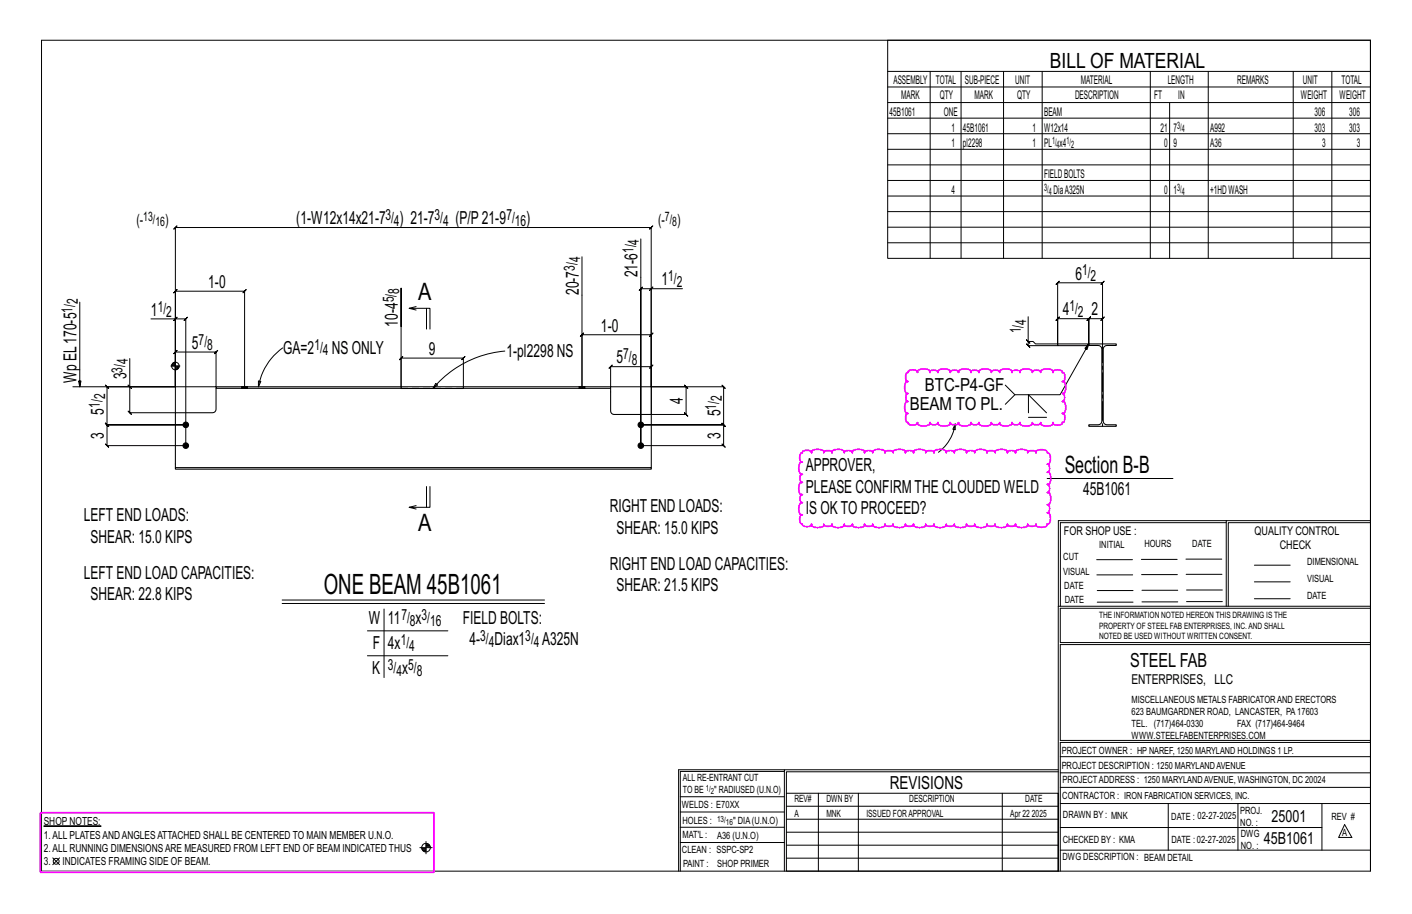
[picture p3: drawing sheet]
<svg xmlns="http://www.w3.org/2000/svg" width="432mm" height="279mm" viewBox="0 0 432 279" stroke-linecap="round" stroke-linejoin="round" font-family="sans-serif">
<g fill="#000" stroke="#000" stroke-width=".31">
<path d="M13.4 252.5l17.5 .1z"/>
<circle cx="56.8" cy="129.9" r=".86"/>
<circle cx="56.8" cy="136.2" r=".86"/>
<circle cx="196" cy="136.2" r=".86"/>
<circle cx="196" cy="129.9" r=".86"/>
</g>
<g fill="none" stroke="#000" stroke-width=".31">
<path d="M12.7 12.3h406.4v254h-406.4zM271.5 12.3h147.6v66.7h-147.6zM419.1 12.3v254M271.5 21.8h147.6M271.5 26.6h147.6M271.5 31.4h147.6M271.5 36.1h147.6M284.5 21.8v57.2M293.9 21.8v57.2M306.9 21.8v57.2M318.7 21.8v57.2M351.8 21.8v57.2"/>
<path d="M357.7 31.4v47.6M369.5 21.8v57.2M395.5 21.8v57.2M407.3 21.8v57.2M271.5 40.9h147.6M271.5 45.6h147.6M271.5 50.4h147.6M271.5 55.2h147.6M271.5 59.9h147.6M178 78.5v39.7M196 73v63.2v-47.9l-.5 .5 1-1-.5 .5h3.1M271.5 64.7h147.6"/>
<path d="M271.5 69.5h147.6M271.5 74.2h147.6M24.4 92.4v25.8l-.4-1.7h.8l-.4 1.7M46.2 97.5h7.4v20.7v-48.7l-.5 .5 1-1-.5 .5h145.5l-.5 .5 1-1-.5 .5v48.7M53.6 97.5l-.5 .5 1-1zM53.6 97.5h3.2l-.5 .5 1-1-.5 .5v38.7h-24.1l.5 .5-1-1 .5 .5v-6.3l.5 .5-1-1 .5 .5h24.1h-24.1l.5 .5-1-1 .5 .5v-11.7l.5 .5-1-1 .5 .5h20.9v-29.2l-.5 .5 1-1-.5 .5h21.2l-.5 .5 1-1-.5 .5v29.2M122.7 99.8v-11.7v30.1v-8.7l-.5 .5 1-1-.5 .5h19l-.5 .5 1-1-.5 .5v8.7M127.3 94.8l-2.2-.6h6.4v6.4M127.3 93.7l-2.2 .5M130.4 94.2v6.4M199.6 87.8l-1 1zM208.7 88.3h-9.6v29.9h22.2l-.5-.5 1 1-.5-.5v11.7l-.5-.5 1 1-.5-.5h-25.3h25.3l-.5-.5 1 1-.5-.5v6.3l-.5-.5 1 1-.5-.5h-25.3"/>
<path d="M314.4 96.8v7.6h1.5l.8 .7h6.7M323.9 85.9l-.5 .5h13.8l-.5 .5 1-1-.5 .5v18.7v-7.7l.5-.5-1 1 .5-.5h-4.2l.5-.5-1 1 .5-.5v7.7v-7.7l.5-.5-1 1 .5-.5h-9.6l.5-.5-1 1 .5-.5v7.7v-18.7l-.5 .5zM39.2 117.7l1 1zM39.7 109.6v8.6h26.4v-10.6l.5-.5-1 1 .5-.5h-12.5l.5-.5-1 1 .5-.5v18.6h-13.9l.5 .5-1-1 .5 .5v-8M52.2 111.9h2.8M52.6 111.4v.5M52.8 111.1v.8M53 110.9v1M53.2 110.8v1.1M53.4 110.7v1.2M53.6 111.9v6.3h-31.3M53.6 110.5v2.8"/>
<path d="M53.8 111.9v1.1M54.1 111.9v1.1M54.3 111.9v1M54.5 111.9v.8M54.7 111.9v.5M79 116.4l.8 .2-.8 1.6zM86.4 106.4a18.3 18.3 0 0 0-7.4 11.8M133.3 117.2l.5 .5-1.4 1.1zM154.4 107.3a32.4 32.4 0 0 0-22 11.5M178 118.7v-16.4l-.5 .5 1-1-.5 .5h21.2l-.5 .5 1-1-.5 .5v24.4M187.2 111.6l-1 1 .5-.5v6.1h23.1l-.5-.5 1 1-.5-.5v8.5l-.5-.5 1 1-.5-.5h-10.6v-14.6l.5-.5-1 1 .5-.5h-12.5zM313.9 103.9l1 1z"/>
<path d="M314.4 104.4v1.3l-.5-.5 1 1-.5-.5h9M333 105.1l-1.2 1.4 .6 .3 .6-1.7-8.8 15.6h-13.8l-3-3M292.1 129.6v1.8l-.7-.2zM292.1 129.6a13.2 13.2 0 0 1-5.1 8.7M310.4 120.7l-3 2.9M314.5 126.2v-5.5l5.5 5.5M314.5 127.6h5.5M127.3 154.6l-2.2 .5M130.4 148.7v6.4M131.5 148.7v6.4h-6.4l2.2 .5M320.2 146.3h38.5M375 159.8h-50.7v25.5"/>
<path d="M375 159.2h-51.3l-.1 107.1M419.1 159.2h-44.1v26.1M419.1 159.8h-43.5v25.5M335.4 171.1h10.9M335.4 175.7h11M349 171h11M349.1 175.7h11M362.7 170.9h10.9M362.7 175.6h11M383.6 172.8h11M383.6 177.9h11M86.3 183.4h80.2"/>
<path d="M86.3 184.5h80.2M112.4 192.8h24.6M117.4 186.2v20.9M323.7 185.3h95.4M335.5 184.1h11M335.5 180.5h11M349.2 180.4h11M349.2 184h11M362.9 183.9h10.9M362.9 180.4h10.9M383.6 183h11M419.1 185.9h-94.9v10.5h94.9"/>
<path d="M419.1 197h-94.9v29.3h94.9M112.4 200.5h24.6M239.9 235.3h-32.4v31M239.9 235.8h-31.9v30.5M323.6 235.3h-83.7v31M323.6 235.9h-83.1v6.6M324.2 231.3h94.9M324.2 236.2h94.9M419.1 227h-94.9v39.3M128.4 259.1h3.8M129 259.3h1.3M129 259.6h1.3"/>
<path d="M129.1 259.8h1.2M130.3 257.2v3.8M130.3 258.5h1.1M130.3 258h.7M130.3 258.9h1.3M130.3 258.2h1M130.3 258.7h1.2M208 252.9h31.9M208 243.6h31.9M208 248.2h31.9M208 257.5h31.9M240.5 242.5h83.1v23.8h-83.1z"/>
<path d="M240.5 258.4h83.1M240.5 254.4h83.1M240.5 250.4h83.1M240.5 246.5h83.1M250.3 242.5v23.8M262.5 242.5v23.8M306.5 242.5v23.8M324.2 245.6h94.9M324.2 253h80.1M324.2 240.7h94.9M324.2 259.9h94.9M357.3 245.6v14.3"/>
<path d="M378.6 245.6v14.3M404.3 245.6v14.3M411.2 252.1l2.2 3.9h-4zM16.1 262.2l2.1 2.1M18.2 262.2l-2.1 2.1M129.3 260h1M129.6 260.2h.7M240.5 262.3h83.1"/>
<circle cx="53.6" cy="111.9" r="1.16"/>
<circle cx="130.3" cy="259.1" r="1.32"/>
<circle cx="17.2" cy="263.3" r=".9"/>
</g>
<path d="M277.9 113.3a2.37 2.37 0 0 1 2.7 .3v.3l-.1-.4a2.78 2.78 0 0 1 3.9 0l-.1 .4v-.2a1.86 1.86 0 0 1 2.6 0l-.1 .2v-.4a2.78 2.78 0 0 1 3.9 0l-.1 .4v-.2a1.86 1.86 0 0 1 2.5 0v.2v-.4a2.78 2.78 0 0 1 3.8 0v.4v-.2a1.86 1.86 0 0 1 2.5 0v.2v-.4a2.78 2.78 0 0 1 3.8 0v.4l-.1-.2a1.86 1.86 0 0 1 2.6 0v.2l-.1-.4a2.78 2.78 0 0 1 3.9 0l-.1 .4v-.2a1.86 1.86 0 0 1 2.6 0v.2l-.1-.4a2.78 2.78 0 0 1 3.9 0l-.1 .4v-.2a1.86 1.86 0 0 1 2.6 0l-.1 .2v-.4a2.78 2.78 0 0 1 3.8 0v.4v-.3a2.09 2.09 0 0 1 2.9 0l-.1 .3h.3a2.02 2.02 0 0 1 0 2.8l-.3-.1h.4a2.7 2.7 0 0 1 0 3.7h-.4h.3a1.8 1.8 0 0 1 0 2.4h-.3h.4a2.7 2.7 0 0 1 0 3.7h-.4l.3-.1a2.02 2.02 0 0 1 0 2.8h-.3l.1 .3a2.09 2.09 0 0 1-2.9 0v-.3v.4a2.78 2.78 0 0 1-3.8 0v-.4l.1 .3a1.86 1.86 0 0 1-2.6 0v-.3l.1 .4a2.78 2.78 0 0 1-3.9 0l.1-.4v.3a1.86 1.86 0 0 1-2.6 0v-.3l.1 .4a2.78 2.78 0 0 1-3.9 0l.1-.4v.3a1.86 1.86 0 0 1-2.6 0l.1-.3v.4a2.78 2.78 0 0 1-3.8 0v-.4v.3a1.86 1.86 0 0 1-2.5 0v-.3v.4a2.78 2.78 0 0 1-3.8 0v-.4v.3a1.86 1.86 0 0 1-2.5 0v-.3l.1 .4a2.78 2.78 0 0 1-3.9 0v-.4l.1 .3a1.86 1.86 0 0 1-2.6 0v-.3l.1 .4a2.78 2.78 0 0 1-3.9 0l.1-.4v.3a2.09 2.09 0 0 1-2.9 0v-.3h-.2a2.02 2.02 0 0 1 0-2.8l.2 .1h-.3a2.7 2.7 0 0 1 0-3.7h.3h-.2a1.8 1.8 0 0 1 0-2.4h.2h-.3a2.7 2.7 0 0 1 0-3.7h.3l-.2 .1a2.02 2.02 0 0 1 0-2.8h.2zM245.5 137.9a2.35 2.35 0 0 1 2.7 .3v.3v-.4a2.77 2.77 0 0 1 3.8 0l-.1 .4v-.3a1.84 1.84 0 0 1 2.6 0l-.1 .3v-.4a2.77 2.77 0 0 1 3.8 0v.4l-.1-.3a1.84 1.84 0 0 1 2.6 0v.3l-.1-.4a2.77 2.77 0 0 1 3.8 0v.4v-.3a1.84 1.84 0 0 1 2.5 0v.3v-.4a2.77 2.77 0 0 1 3.8 0l-.1 .4v-.3a1.84 1.84 0 0 1 2.6 0l-.1 .3v-.4a2.77 2.77 0 0 1 3.8 0v.4v-.3a1.84 1.84 0 0 1 2.5 0v.3l-.1-.4a2.77 2.77 0 0 1 3.9 0l-.1 .4v-.3a1.84 1.84 0 0 1 2.5 0v.3v-.4a2.77 2.77 0 0 1 3.8 0v.4l-.1-.3a1.84 1.84 0 0 1 2.6 0l-.1 .3v-.4a2.77 2.77 0 0 1 3.8 0v.4v-.3a1.84 1.84 0 0 1 2.5 0v.3l-.1-.4a2.77 2.77 0 0 1 3.9 0l-.1 .4v-.3a1.84 1.84 0 0 1 2.5 0v.3v-.4a2.77 2.77 0 0 1 3.8 0v.4l-.1-.3a1.84 1.84 0 0 1 2.6 0v.3l-.1-.4a2.77 2.77 0 0 1 3.8 0v.4v-.3a1.84 1.84 0 0 1 2.5 0v.3v-.4a2.54 2.54 0 0 1 3.5 0l-.1 .4 .4-.1a2.52 2.52 0 0 1 0 3.5h-.4h.3a1.83 1.83 0 0 1 0 2.5h-.3l.4-.1a2.75 2.75 0 0 1 0 3.8h-.4h.3a1.83 1.83 0 0 1 0 2.5h-.3l.4-.1a2.75 2.75 0 0 1 0 3.8h-.4l.3-.1a1.83 1.83 0 0 1 0 2.6h-.3l.4-.1a2.52 2.52 0 0 1 0 3.5h-.4l.1 .3a2.54 2.54 0 0 1-3.5 0v-.3v.2a1.84 1.84 0 0 1-2.5 0v-.2v.3a2.77 2.77 0 0 1-3.8 0l.1-.3v.2a1.84 1.84 0 0 1-2.6 0l.1-.2v.3a2.77 2.77 0 0 1-3.8 0v-.3v.2a1.84 1.84 0 0 1-2.5 0v-.2l.1 .3a2.77 2.77 0 0 1-3.9 0l.1-.3v.2a1.84 1.84 0 0 1-2.5 0v-.2v.3a2.77 2.77 0 0 1-3.8 0v-.3l.1 .2a1.84 1.84 0 0 1-2.6 0l.1-.2v.3a2.77 2.77 0 0 1-3.8 0v-.3v.2a1.84 1.84 0 0 1-2.5 0v-.2l.1 .3a2.77 2.77 0 0 1-3.9 0l.1-.3v.2a1.84 1.84 0 0 1-2.5 0v-.2v.3a2.77 2.77 0 0 1-3.8 0v-.3l.1 .2a1.84 1.84 0 0 1-2.6 0v-.2l.1 .3a2.77 2.77 0 0 1-3.8 0v-.3v.2a1.84 1.84 0 0 1-2.5 0v-.2v.3a2.77 2.77 0 0 1-3.8 0l.1-.3v.2a1.84 1.84 0 0 1-2.6 0l.1-.2v.3a2.77 2.77 0 0 1-3.8 0v-.3l.1 .2a1.84 1.84 0 0 1-2.6 0v-.2l.1 .3a2.77 2.77 0 0 1-3.8 0v-.3v.2a2.07 2.07 0 0 1-2.8 0v-.2h-.3a2.06 2.06 0 0 1 0-2.9l.3 .1h-.4a2.75 2.75 0 0 1 0-3.8l.4 .1h-.3a1.83 1.83 0 0 1 0-2.5h.3h-.4a2.75 2.75 0 0 1 0-3.8l.4 .1h-.3a1.83 1.83 0 0 1 0-2.5h.3h-.4a2.75 2.75 0 0 1 0-3.8l.4 .1h-.3a2.06 2.06 0 0 1 0-2.8h.3zM12.3 248.4h120.4v18.3h-120.4z" fill="none" stroke="#f0f" stroke-width=".5"/>
<g fill="none" stroke="#000" stroke-width=".32">
<path d="M66.1 118.7v6.4a1.06 1.06 0 0 1-1.1 1.1h-11.4v16.7M73.9 118.2h.1M73.9 118.7h.1M75.7 118.2h.1M75.7 118.7h.1M122.7 118.2h19v.6h-19zM122.7 118.2h-56.6v.5h56.6M141.7 118.2h45v.5h-45M177.1 118.2h.1M177.1 118.7h.1M178.8 118.2h.1M178.8 118.7h.1"/>
<path d="M186.7 118.7v6.9a1.06 1.06 0 0 0 1.1 1.1h11.4v16.2M323.4 105.1h9.6l-.6 .6h-9zM333 105.1h8.4v.5h-2.9a1.11 1.11 0 0 0-1.1 1.1v22a1.11 1.11 0 0 0 1.1 1.1h2.9v.5h-8.4v-.5h2.8a1.11 1.11 0 0 0 1.2-1.1v-22a1.11 1.11 0 0 0-1.2-1.1h-2.8zM53.6 142.9h145.6v.5h-145.6z"/>
</g>
<g fill="none" stroke="#000" stroke-width=".31" stroke-dasharray="2 1.4">
<path d="M73.9 118.2v.5M73.9 118.2h.1M74.2 118.2h-.2l-.1 .5M74.5 118.2h-.3v.5h-.2M74.8 118.2h.3v.5h-.3zM74.8 118.2h-.3v.5h-.3M74.8 118.7h-.3M75.1 118.2h.3v.5h-.3M75.4 118.2h.2v.5h-.2M75.6 118.2h.1M75.7 118.7h-.1M75.7 118.7v-.5"/>
<path d="M122.7 118.7h19M177.1 118.2v.5M177.1 118.2h.1M177.4 118.2h-.2l-.1 .5M177.6 118.2h-.2v.5h-.2M178 118.2h.3v.5h-.3zM178 118.2h-.4v.5h-.2M178 118.7h-.4M178.3 118.2h.3v.5h-.3M178.6 118.2h.2v.5h-.2M178.8 118.2h.1M178.8 118.7h.1"/>
<path d="M178.8 118.7v-.5"/>
</g>
<path d="M337.2 105.1v25.2" fill="none" stroke="#000" stroke-width=".31" stroke-dasharray="5.8 1 1 1"/>
<text font-size="8.6" x="99" y="181.5">ONE BEAM 45B1061</text>
<g font-size="7.3">
<text x="127.9" y="91.8">A</text>
<text x="325.6" y="144.5">Section B-B</text>
<text x="127.9" y="162.3">A</text>
</g>
<text font-size="6.4" x="321.1" y="20.7">BILL OF MATERIAL</text>
<text font-size="5.9" x="345.6" y="204">STEEL FAB</text>
<g font-size="5.5">
<text x="90.6" y="68.6">(1-W12x14x21-7</text>
<text x="122.2" y="68.6">) 21-7</text>
<text x="139.3" y="68.6">(P/P21-9</text>
<text x="160.9" y="68.6">)</text>
<text x="63.7" y="88">1-0</text>
<text x="195" y="84.8" transform="rotate(-90 195 84.8)">21-6</text>
<text x="202.3" y="87.3">1</text>
<text x="328.9" y="85.5">6</text>
<text x="177" y="90.2" transform="rotate(-90 177 90.2)">20-7</text>
<text x="46.2" y="96.5">1</text>
<text x="121.7" y="99.8" transform="rotate(-90 121.7 99.8)">10-4</text>
<text x="183.8" y="101.3">1-0</text>
<text x="325" y="96.4">4</text>
<text x="333.8" y="96.4">2</text>
<text x="58.7" y="106.6">5</text>
<text x="86.6" y="108.2">GA=2</text>
<text x="101.5" y="108.2">NS ONLY</text>
<text x="131.2" y="108.5">9</text>
<text x="154.9" y="109.2">1-pl2298 NS</text>
<text x="188.5" y="111.1">5</text>
<text x="23.4" y="117.2" transform="rotate(-90 23.4 117.2)">Wp EL170-5</text>
<text x="38.7" y="116" transform="rotate(-90 38.7 116)">3</text>
<text x="282.8" y="119.7">BTC-P4-GF</text>
<text x="208.8" y="123.5" transform="rotate(-90 208.8 123.5)">4</text>
<text x="278.2" y="125.2">BEAM TO PL.</text>
<text x="31.7" y="126.7" transform="rotate(-90 31.7 126.7)">5</text>
<text x="220.3" y="127.3" transform="rotate(-90 220.3 127.3)">5</text>
<text x="31.7" y="134.1" transform="rotate(-90 31.7 134.1)">3</text>
<text x="220.3" y="134.1" transform="rotate(-90 220.3 134.1)">3</text>
<text x="246.4" y="144.1">APPROVER,</text>
<text x="246.4" y="150.6">PLEASE CONFIRMTHE CLOUDED WELD</text>
<text x="331.2" y="151.2">45B1061</text>
<text x="25.7" y="159.4">LEFT END LOADS:</text>
<text x="186.5" y="156.6">RIGHT END LOADS:</text>
<text x="246.4" y="157.1">IS OKTO PROCEED?</text>
<text x="27.7" y="165.9">SHEAR: 15.0 KIPS</text>
<text x="188.5" y="163.1">SHEAR: 15.0 KIPS</text>
<text x="25.7" y="177">LEFT END LOAD CAPACITIES:</text>
<text x="186.5" y="174.3">RIGHT END LOAD CAPACITIES:</text>
<text x="27.7" y="183.5">SHEAR: 22.8 KIPS</text>
<text x="188.5" y="180.8">SHEAR: 21.5 KIPS</text>
<text x="112.8" y="190.9">W</text>
<text x="118.6" y="190.9">11</text>
<text x="127.1" y="190.9">x</text>
<text x="141.5" y="190.7">FIELD BOLTS:</text>
<text x="143.6" y="197.2">4-</text>
<text x="151.2" y="197.2">Diax1</text>
<text x="165.8" y="197.2">A325N</text>
<text x="114" y="198.5">F</text>
<text x="118.6" y="198.5">4x</text>
<text x="113.8" y="206.1">K</text>
<text x="123" y="206.1">x</text>
<text x="272.2" y="241.1">REVISIONS</text>
</g>
<g font-size="5.1">
<text x="388.9" y="251.3">25001</text>
<text x="386.5" y="258.1">45B1061</text>
</g>
<g font-size="4.7">
<text x="41.7" y="68.7">(-</text>
<text x="50.5" y="68.7">)</text>
<text x="117.9" y="67.3">3/</text>
<text x="120.5" y="69">4</text>
<text x="132.9" y="67.3">3/</text>
<text x="135.5" y="69">4</text>
<text x="154.8" y="67.3">7/</text>
<text x="157.5" y="69">16</text>
<text x="201.3" y="68.7">(-</text>
<text x="207" y="68.7">)</text>
<text x="193.7" y="77.4" transform="rotate(-90 193.7 77.4)">1/</text>
<text x="195.4" y="74.8" transform="rotate(-90 195.4 74.8)">4</text>
<text x="175.7" y="82.8" transform="rotate(-90 175.7 82.8)">3/</text>
<text x="177.4" y="80.2" transform="rotate(-90 177.4 80.2)">4</text>
<text x="122.1" y="89.8" transform="rotate(-90 122.1 89.8)">8</text>
<text x="204.3" y="86">1/</text>
<text x="207" y="87.7">2</text>
<text x="330.9" y="84.2">1/</text>
<text x="333.5" y="85.9">2</text>
<text x="22.2" y="95.7" transform="rotate(-90 22.2 95.7)">1/</text>
<text x="23.8" y="93" transform="rotate(-90 23.8 93)">2</text>
<text x="48.2" y="95.2">1/</text>
<text x="120.4" y="92.5" transform="rotate(-90 120.4 92.5)">5/</text>
<text x="327" y="95.2">1/</text>
<text x="50.8" y="96.9">2</text>
<text x="312.2" y="101.9" transform="rotate(-90 312.2 101.9)">1/</text>
<text x="313.8" y="99.3" transform="rotate(-90 313.8 99.3)">4</text>
<text x="329.7" y="96.8">2</text>
<text x="60.7" y="105.4">7/</text>
<text x="63.4" y="107">8</text>
<text x="96.1" y="107">1/</text>
<text x="37.4" y="114" transform="rotate(-90 37.4 114)">3/</text>
<text x="39.1" y="111.3" transform="rotate(-90 39.1 111.3)">4</text>
<text x="98.8" y="108.6">4</text>
<text x="190.6" y="109.9">7/</text>
<text x="193.2" y="111.5">8</text>
<text x="30.5" y="124.7" transform="rotate(-90 30.5 124.7)">1/</text>
<text x="32.2" y="122" transform="rotate(-90 32.2 122)">2</text>
<text x="219.1" y="125.2" transform="rotate(-90 219.1 125.2)">1/</text>
<text x="220.7" y="122.6" transform="rotate(-90 220.7 122.6)">2</text>
<text x="122.7" y="189.7">7/</text>
<text x="125.3" y="191.3">8</text>
<text x="128.9" y="189.7">3/</text>
<text x="131.5" y="191.3">16</text>
<text x="122.5" y="197.3">1/</text>
<text x="146.9" y="196">3/</text>
<text x="149.5" y="197.6">4</text>
<text x="160.6" y="196">3/</text>
<text x="163.3" y="197.6">4</text>
<text x="125.1" y="198.9">4</text>
<text x="118.6" y="204.9">3/</text>
<text x="121.2" y="206.6">4</text>
<text x="124.8" y="204.9">5/</text>
<text x="127.4" y="206.6">8</text>
</g>
<text font-size="4.2" x="346" y="209">ENTERPRISES, LLC</text>
<g font-size="4">
<text x="43.8" y="67.6">13/</text>
<text x="47.5" y="69.1">16</text>
<text x="203.3" y="67.6">7/</text>
<text x="205.6" y="69.1">8</text>
</g>
<g font-size="3.7">
<text x="273.2" y="25.6">ASSEMBLY</text>
<text x="286.2" y="25.6">TOTAL</text>
<text x="295.1" y="25.6">SUB-PIECE</text>
<text x="310.4" y="25.6">UNIT</text>
<text x="330.5" y="25.6">MATERIAL</text>
<text x="357.1" y="25.6">LENGTH</text>
<text x="378.3" y="25.6">REMARKS</text>
<text x="398.4" y="25.6">UNIT</text>
<text x="410.2" y="25.6">TOTAL</text>
<text x="272.1" y="35.5">45B1061</text>
<text x="275.6" y="30.4">MARK</text>
<text x="287.4" y="30.4">QTY</text>
<text x="288.6" y="35.5">ONE</text>
<text x="298" y="30.4">MARK</text>
<text x="311" y="30.4">QTY</text>
<text x="319.3" y="35.5">BEAM</text>
<text x="328.7" y="30.4">DESCRIPTION</text>
<text x="353" y="30.4">FT</text>
<text x="360.3" y="30.4">IN</text>
<text x="397.8" y="30.4">WEIGHT</text>
<text x="402" y="35.5">306</text>
<text x="409.6" y="30.4">WEIGHT</text>
<text x="412.6" y="35.5">306</text>
<text x="290.9" y="40.2">1</text>
<text x="294.5" y="40.2">45B1061</text>
<text x="315.8" y="40.2">1</text>
<text x="319.3" y="40.2">W12x14</text>
<text x="354.9" y="40.2">21</text>
<text x="358.9" y="40.2">7</text>
<text x="370.1" y="40.2">A992</text>
<text x="402" y="40.2">303</text>
<text x="412.6" y="40.2">303</text>
<text x="290.9" y="45">1</text>
<text x="294.5" y="45">pl2298</text>
<text x="315.8" y="45">1</text>
<text x="319.3" y="45">PL x4</text>
<text x="356" y="45">0</text>
<text x="358.9" y="45">9</text>
<text x="370.1" y="45">A36</text>
<text x="404.3" y="45">3</text>
<text x="415" y="45">3</text>
<text x="290.9" y="59.3">4</text>
<text x="319.3" y="54.5">FIELDBOLTS</text>
<text x="322.2" y="59.3">DiaA325N</text>
<text x="356" y="59.3">0</text>
<text x="358.9" y="59.3">1</text>
<text x="370.1" y="59.3">+1HDWASH</text>
<text x="325.3" y="163.4">FOR SHOP USE :</text>
<text x="383.7" y="163.4">QUALITY CONTROL</text>
<text x="391.4" y="167.7">CHECK</text>
</g>
<g font-size="3.4">
<text x="13.4" y="256.3">1.ALL PLATESANDANGLESATTACHED SHALL BE CENTERED TO MAIN MEMBER U.N.O.</text>
<text x="13.4" y="252.3">SHOP NOTES:</text>
<text x="13.4" y="260.3">2.ALL RUNNING DIMENSIONSARE MEASURED FROM LEFT END OF BEAM INDICATED THUS</text>
<text x="13.4" y="264.4">3.</text>
<text x="19.1" y="264.4">INDICATES FRAMING SIDE OF BEAM.</text>
</g>
<g font-size="3.1">
<text x="360" y="39.4">3/</text>
<text x="361.4" y="40.5">4</text>
<text x="321.7" y="44.1">1/</text>
<text x="323.1" y="45.3">4</text>
<text x="326.1" y="44.1">1/</text>
<text x="327.5" y="45.3">2</text>
<text x="319.3" y="58.4">3/</text>
<text x="320.7" y="59.5">4</text>
<text x="360" y="58.4">3/</text>
<text x="361.4" y="59.5">4</text>
<text x="336.2" y="167.4">INITIAL</text>
<text x="350" y="167.1">HOURS</text>
<text x="364.6" y="167.2">DATE</text>
<text x="325.2" y="171.2">CUT</text>
<text x="399.8" y="172.8">DIMENSIONAL</text>
<text x="325.1" y="175.7">VISUAL</text>
<text x="325.5" y="180">DATE</text>
<text x="399.8" y="177.9">VISUAL</text>
<text x="325.7" y="184.4">DATE</text>
<text x="399.8" y="183">DATE</text>
<text x="346" y="214.9">MISCELLANEOUS METALS FABRICATORAND ERECTORS</text>
<text x="346" y="218.5">623 BAUMGARDNER ROAD, LANCASTER, PA17603</text>
<text x="346" y="225.8">WWW.STEELFABENTERPRISES.COM</text>
<text x="346" y="222.2">TEL. (717)464-0330</text>
<text x="378.3" y="222.2">FAX (717)464-9464</text>
<text x="324.7" y="230.4">PROJECT OWNER : HP NAREF, 1250 MARYLAND HOLDINGS 1 LP.</text>
<text x="208.8" y="238.8">ALL RE-ENTRANT CUT</text>
<text x="324.7" y="235">PROJECT DESCRIPTION : 1250 MARYLANDAVENUE</text>
<text x="324.9" y="239.4">PROJECTADDRESS : 1250 MARYLANDAVENUE, WASHINGTON, DC 20024</text>
<text x="208.8" y="242.5">TO BE</text>
<text x="218.4" y="242.5">&quot; RADIUSED (U.N.O)</text>
<text x="242.9" y="245.3">REV#</text>
<text x="252.7" y="245.3">DWN BY</text>
<text x="278.1" y="245.3">DESCRIPTION</text>
<text x="313.5" y="245.3">DATE</text>
<text x="324.9" y="244.2">CONTRACTOR : IRON FABRICATION SERVICES, INC.</text>
<text x="208.5" y="247">WELDS : E70XX</text>
<text x="208.7" y="251.7">HOLES :</text>
<text x="224.2" y="251.8">&quot; DIA(U.N.O)</text>
<text x="242.9" y="249.9">A</text>
<text x="252.7" y="249.9">MNK</text>
<text x="264.9" y="249.9">ISSUED FORAPPROVAL</text>
<text x="309" y="249.9">Apr 22</text>
<text x="315.6" y="249.9">2025</text>
<text x="325.1" y="250">DRAWN BY : MNK</text>
<text x="358.2" y="250.5">DATE : 02-27-2025</text>
<text x="379.3" y="248.9">PROJ.</text>
<text x="407.2" y="250.5">REV #</text>
<text x="208.7" y="256.3">MAT'L :</text>
<text x="219.3" y="256.4">A36 (U.N.O)</text>
<text x="325" y="257.6">CHECKED BY : KMA</text>
<text x="358.3" y="257.7">DATE : 02-27-2025</text>
<text x="379.3" y="252.5">NO. :</text>
<text x="379.5" y="255.9">DWG</text>
<text x="410.5" y="255.5">A</text>
<text x="208.6" y="260.7">CLEAN : SSPC-SP2</text>
<text x="324.9" y="262.9">DWG DESCRIPTION : BEAM DETAIL</text>
<text x="379.5" y="259.5">NO. :</text>
<text x="208.9" y="265">PAINT :</text>
<text x="219.3" y="265">SHOP PRIMER</text>
</g>
<g font-size="2.7">
<text x="336.1" y="189">THE INFORMATION NOTED HEREON THIS DRAWING IS THE</text>
<text x="336.1" y="195.3">NOTED BE USED WITHOUT WRITTEN CONSENT.</text>
<text x="336.1" y="192.2">PROPERTY OF STEEL FAB ENTERPRISES, INC.AND SHALL</text>
</g>
<g font-size="2.6">
<text x="215.9" y="241.8">1/</text>
<text x="217.4" y="242.7">2</text>
<text x="219.3" y="251.1">13/</text>
<text x="222" y="252.1">16</text>
</g>
</svg>
